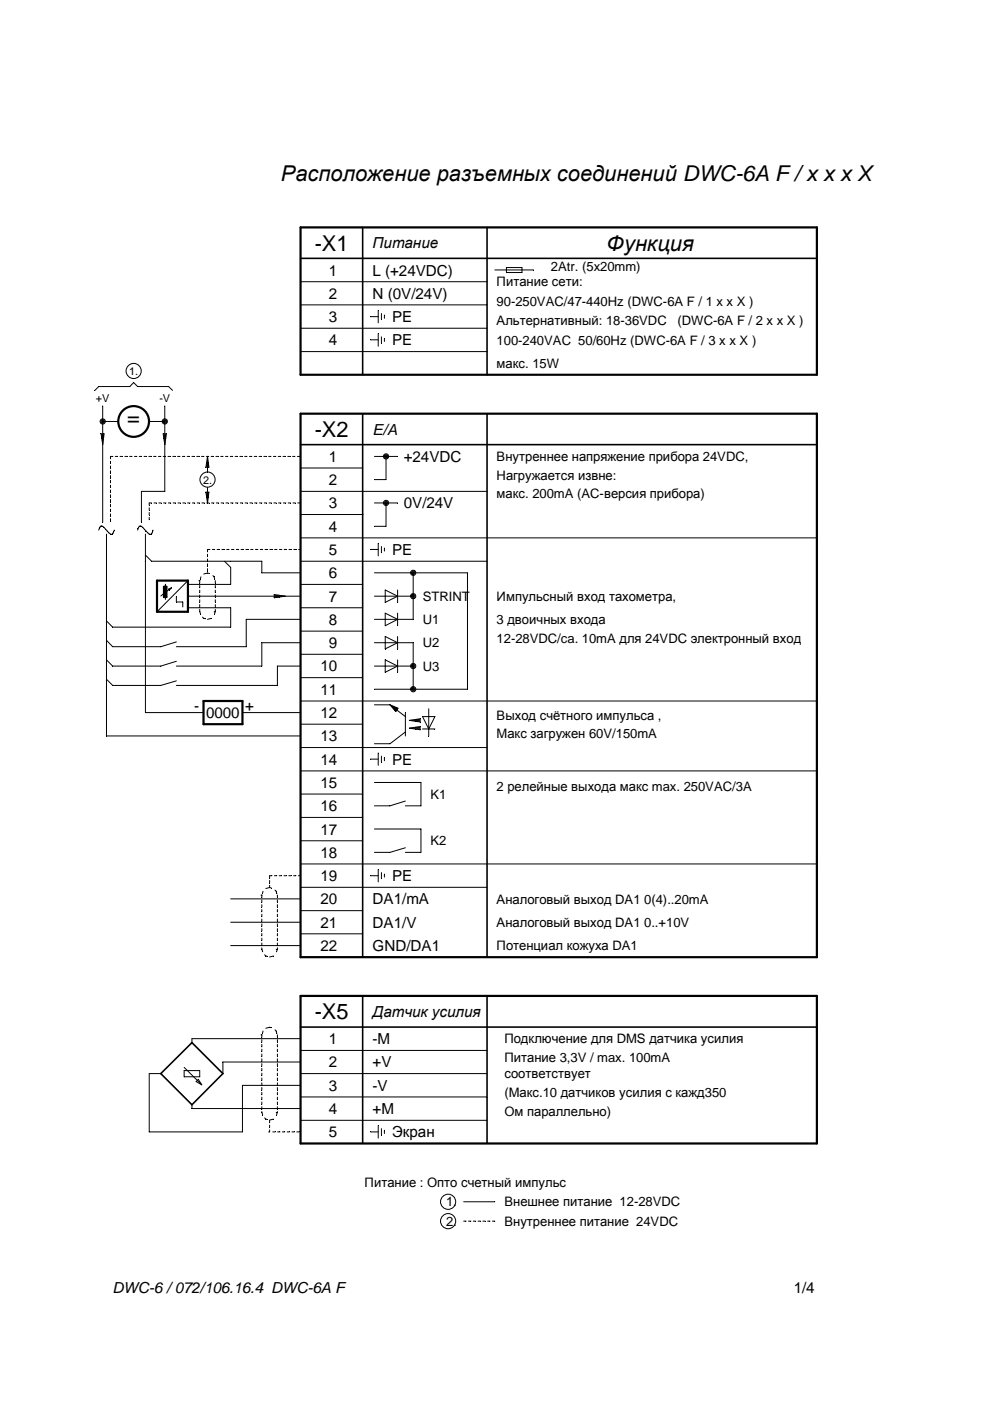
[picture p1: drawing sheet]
<svg xmlns="http://www.w3.org/2000/svg" width="210mm" height="297mm" viewBox="0 0 210 297" stroke-linecap="round" stroke-linejoin="round" font-family="sans-serif">
<g fill="none" stroke="#000" stroke-width=".21">
<path d="M63.7 59.7h39.6M104.9 57.2h8.2M107.4 56.7h3.3v1.1h-3.3zM63.7 64.6h39.6M63.7 74.5h39.6M63.7 69.6h39.6M78.5 67.1h1.7M78.5 72h1.7M80.2 65.8v2.6M80.2 70.7v2.7M80.9 66.5v1.3M80.9 71.4v1.3"/>
<path d="M81.5 66.8v.7M81.5 71.8v.6M20.1 82.8l.8-.8h6.6l.8-.9 .9 .9h6.5l.9 .8M21.4 92h.7l-.3 2.3zM21.6 92.1v.9M21.6 89.2h.3v.3h-.3zM21.8 86.1v24.6M21.8 89.4h3.2M21.9 92.1v.9M23.4 97.8v.5M23.4 98.8v.5M23.4 99.8v.5"/>
<path d="M23.9 96.8h-.5v.5M24.4 96.8h.5M25.5 96.8h.5M26.5 96.8h.5M27.5 96.8h.5M28.5 96.8h.5M29.5 96.8h.5M30.5 96.8h.5M31.6 96.8h.5M31.6 89.4h3.3M32.6 96.8h.5M33.6 96.8h.5"/>
<path d="M34.6 92h.7l-.4 2.3zM34.6 96.8h.5M34.8 92.1v.9M34.8 89.2h.3v.3h-.3zM34.9 86.1v18.1h-4.9v6.5M35.1 92.1v.9M35.6 96.8h.5M36.6 96.8h.5M37.6 96.8h.6M38.7 96.8h.5M39.7 96.8h.5M40.7 96.8h.5"/>
<path d="M41.7 96.8h.5M42.7 96.8h.5M43.7 96.8h.6M43.8 98v.9M44 96.8l.3 2.3h-.6zM44 96.8v3.3M44.2 98v.9M44.8 96.8h.5M45.8 96.8h.5M46.8 96.8h.5M47.8 96.8h.5M48.8 96.8h.5"/>
<path d="M49.8 96.8h.5M50.9 96.8h.5M51.9 96.8h.5M52.9 96.8h.5M53.9 96.8h.5M54.9 96.8h.5M55.9 96.8h.5M57 96.8h.5M58 96.8h.5M59 96.8h.5M60 96.8h.5M61 96.8h.5"/>
<path d="M62 96.8h.5M63 96.8h.6M63.7 99.2h13.2M79.4 96.8h4.9M81.7 96.6h.3v.3h-.3zM81.8 96.8v4.9h-2.4M20.9 112.4l.4-.8h.5a4.9 4.9 0 0 0 1.8 1.7l.2-.1 .4-.8M22.6 113.2v42.8h41.1M23.4 100.8v.5M23.4 101.9v.5M23.4 102.9v.5M23.4 103.9v.5"/>
<path d="M23.4 104.9v.5M23.4 105.9v.5M23.4 106.9v.5M23.4 107.9v.6M23.4 109v.5M23.4 110v.5M29.2 112.4l.4-.8h.4l1.8 1.7a1 1 0 0 0 .6-.9M30.8 117.7l1.3 1.3h23.4v2.5h8.2M30.8 113.2v37.9h12.4M31.6 107.7v.5M31.6 108.7v.5M31.6 109.7v.5"/>
<path d="M32.1 106.6h-.5v.5M32.7 106.6h.5M33.7 106.6h.5M34.7 106.6h.5M35.7 106.6h.5M36.7 106.6h.5M37.7 106.6h.5M38.7 106.6h.6M39.8 106.6h.5M40.8 106.6h.5M41.8 106.6h.5M42.8 106.6h.5"/>
<path d="M43.7 104.3h.6l-.3 2.3zM43.8 104.4v1M43.8 106.6h.5M44 103.3v3.3M44 117.5v.5M44 118.5v.5M44 119.5v.6M44.2 104.4v1M44.5 116.5h-.5v.5M44.8 106.6h.6M45 116.5h.5M45.9 106.6h.5"/>
<path d="M46 116.5h.5M46.9 106.6h.5M47 116.5h.6M47.6 119l1.3 1.3v3.6h-9.1M47.9 106.6h.5M48.1 116.5h.5M48.9 106.6h.5M49.1 116.5h.5M49.9 106.6h.5M50.1 116.5h.5M50.9 106.6h.5M51.1 116.5h.5"/>
<path d="M52 106.6h.5M52.1 116.5h.5M53 106.6h.5M53.1 116.5h.6M54 106.6h.5M54.2 116.5h.5M55 106.6h.5M55.2 116.5h.5M56 106.6h.5M56.2 116.5h.5M57 106.6h.5M57.2 116.5h.5"/>
<path d="M58.1 106.6h.5M58.2 116.5h.5M59.1 106.6h.5M59.2 116.5h.5M60.1 106.6h.5M60.3 116.5h.5M61.1 106.6h.5M61.3 116.5h.5M62.1 106.6h.5M62.3 116.5h.5M63.1 106.6h.6M63.3 116.5h.4"/>
<path d="M63.7 119h39.6M63.7 114h109.5M63.7 109.1h13.2M63.7 104.2h39.6M78.5 116.5h1.7M79.4 106.6h4.9M80.2 115.2v2.7M80.9 115.9v1.3M81.5 116.2v.6M81.7 106.5h.3v.3h-.3zM81.8 106.6v5h-2.4M22.6 135.8l1.3 1.3h10.2l3.3-1"/>
<path d="M22.6 139.9l1.3 1.3h10.2l3.3-1M35.1 123.9v3.2M35.8 124.9l.6-.3-.5 .5zM36.4 124.6l-2.3 1.8M37.4 126.5v1.1h1.3v1.1M39.8 126.4h23.9M39.8 128.9h9.1v4.1h-25l-1.3-1.3M39.8 123.1l-6.5 6.6M42.3 123.1v.5M42.3 124.1v.5M42.3 125.1v.5M42.3 126.1v.6"/>
<path d="M42.3 127.2v.5M42.3 128.2v.5M42.3 129.2v.5M42.4 123.1h.1M42.4 129.7l.1 .5M42.6 122.3l-.1 .5M42.9 130.8l.6 .4M44 120.6v.5M44.3 121.6l-.3-.1-.8 .2M44.8 131.1l-.8 .2M45.1 122l.3 .3 .1 .5M45.6 129.7h.1"/>
<path d="M45.6 129.7l-.1 .5M45.6 123.1v.5M45.6 124.1v.5M45.6 125.1v.5M45.6 126.1v.6M45.6 127.2v.5M45.6 128.2v.5M45.6 129.2v.5M58.1 126.1l2.4 .3-2.4 .3zM58.3 126.6h.9M58.3 126.2h.9M63.7 131.3h-11.5v5.8h-14.8"/>
<path d="M63.7 136.3h-8.2v4.9h-18.1M63.7 123.9h13.2M63.7 133.8h13.2M63.7 128.9h13.2M63.7 138.7h13.2M79.4 126.4h8.2M79.4 136.3h8.2v9.8M79.4 121.5h19.7v24.6h-19.7M81.7 125.1l2.6 1.3-2.6 1.3zM81.7 130l2.6 1.3-2.6 1.4zM81.7 135l2.6 1.3-2.6 1.3zM81.7 139.9l2.6 1.3-2.6 1.3z"/>
<path d="M84.3 125.1v2.6M84.3 130v2.7M84.3 135v2.6M84.3 139.9v2.6M87.5 126.3h.3v.2h-.3zM87.5 121.3h.3v.3h-.3zM87.6 121.5v9.8h-8.2M22.6 144l1.3 1.3h10.2l3.3-.9M51.4 151.1h12.3M63.7 141.2h-4.9v4.1h-21.4M63.7 158.5h39.6M63.7 143.7h13.2"/>
<path d="M63.7 148.6h109.5M63.7 153.5h13.2M79.4 141.2h8.2M79.4 149.4h3.3M80.2 159.6v2.7M82.7 149.4l3.3 2.5M82.7 149.4l1.7 .8-.5 .7zM83 149.7h.1M83.1 149.7v.1M83.1 149.7v.2M83.2 149.8v.1M83.3 149.8v.2"/>
<path d="M83.3 149.8v.3M83.4 149.9v.2M83.4 149.9l.1 .3M83.5 149.9v.3M83.5 149.9v.4M83.6 149.9v.5M83.6 149.9l.1 .5M83.7 150v.5M83.8 150v.6M83.8 150l.1 .7M83.9 150.1v.6M84 150.1v.6"/>
<path d="M84.1 150.2l-.1 .4M84.1 150.2v.2M84.2 150.2v.2M84.2 150.2v.1M84.3 150.2v.1M86 155.2l-3.3 2.5h-3.3M86 151.1v4.9M86.8 152.7l2.3-.3v.7zM86.8 154.4l2.3-.4v.7zM86.9 152.7h2.1M86.9 154.4h2.1M87.5 141.1h.3v.3h-.3z"/>
<path d="M87.5 146h.3v.3h-.3zM88.1 154.6h.9M88.1 152.6h.9M88.1 152.9h.9M88.1 154.2h.9M89.6 151.9h2.6l-1.3 2.7zM89.6 154.6h2.6M90.9 150.3v5.7M63.7 178.3h13.2M63.7 173.3h13.2M63.7 168.4h13.2M63.7 163.4h109.5"/>
<path d="M78.5 160.9h1.7M79.4 165.9h9.9v5h-3.3M79.4 175.8h9.9v4.9h-3.3M80.9 160.3v1.3M81.5 160.7v.6M86 169.8l-3.3 1.1h-3.3M86 179.7l-3.3 1h-3.3M48.9 195.5h14.8M48.9 190.6h14.8M55.5 189.8v.5M55.5 190.8v.5M55.5 191.8v.5"/>
<path d="M55.5 192.8v.5M55.5 193.8v.5M55.5 194.9v.5M55.5 195.9v.5M55.5 196.9v.5M55.5 197.9v.5M55.5 198.9v.5M55.5 199.9v.5M55.6 189.8h.1M55.8 189l-.2 .5M57.2 186.7v.5M57.2 187.7v.4"/>
<path d="M57.5 188.3l-.3-.1-.8 .2M57.7 185.7h-.5v.5M58.2 185.7h.5M58.3 188.7l.3 .3 .1 .5M58.8 189.8v.5M58.8 190.8v.5M58.8 191.8v.5M58.8 192.8v.5M58.8 193.8v.5M58.8 194.9v.5M58.8 195.9v.5M58.8 196.9v.5"/>
<path d="M58.8 197.9v.5M58.8 198.9v.5M58.8 199.9v.5M59.2 185.7h.5M60.2 185.7h.5M61.2 185.7h.5M62.2 185.7h.6M63.3 185.7h.4M63.7 183.2h109.5M63.7 198h13.2M63.7 193.1h13.2M63.7 188.1h39.6"/>
<path d="M78.5 185.7h1.7M80.2 184.4v2.6M80.9 185v1.3M81.5 185.3v.7M48.9 200.5h14.8M55.5 201v.3M55.5 219.4v.5M55.6 219.4h.1M55.6 201.3l.1 .5M55.8 218.6l-.2 .5M56.1 202.4l.6 .4M57.5 217.9l-.3-.1-.8 .2"/>
<path d="M58 202.7l-.8 .2M58.3 218.4l.3 .2 .1 .5M58.8 201.3h.1M58.8 201.3l-.2 .5M58.8 201v.3M58.8 219.4v.5M34.1 227.6h-2.5v12.4h19.8v-9.9h12.3M39 227h3.3v1.3h-3.3zM39 226.3l3.8 3.7M40.7 234.2v.8h23M41.6 229.3l.5-.4 .7 1.1zM55.5 220.4v.5"/>
<path d="M55.5 221.4v.6M55.5 222.5v.5M55.5 223.5v.5M55.5 224.5v.5M55.5 225.5v.5M55.5 226.5v.5M55.5 227.5v.5M55.5 228.6v.5M55.5 229.6v.5M55.5 230.6v.5M55.5 231.6v.5M55.5 232.6v.5"/>
<path d="M55.5 233.6v.5M55.5 234.7v.5M55.5 235.7v.2M55.6 235.9l.1 .5M56.1 237l.6 .4M57.2 240h.1M57.2 237.5v.5M57.2 238.5v.6M57.2 239.6v.4M57.8 240h.5M58 237.3l-.8 .2M58.8 235.9h.1"/>
<path d="M58.8 235.9l-.2 .5M58.8 220.4v.5M58.8 221.4v.6M58.8 222.5v.5M58.8 223.5v.5M58.8 224.5v.5M58.8 225.5v.5M58.8 226.5v.5M58.8 227.5v.5M58.8 228.6v.5M58.8 229.6v.5M58.8 230.6v.5"/>
<path d="M58.8 231.6v.5M58.8 232.6v.5M58.8 233.6v.5M58.8 234.7v.5M58.8 235.7v.2M58.9 240h.5M59.9 240h.5M60.9 240h.5M61.9 240h.5M62.9 240h.5M63.7 227.6h39.6M63.7 222.7h39.6"/>
<path d="M63.7 232.6h39.6M63.7 237.5h39.6M63.7 220.2h-23v.9M63.7 225.2h-16.4v2.4M78.5 240h1.7M80.2 238.7v2.6M80.9 239.3v1.4M81.5 239.6v.7M98.3 254.8h6.6M98.3 258.9h.5M99.3 258.9h.5M100.3 258.9h.6"/>
<path d="M101.4 258.9h.5M102.4 258.9h.5M103.4 258.9h.5M104.4 258.9h.5"/>
<circle cx="28.3" cy="78.7" r="1.61"/>
<circle cx="21.8" cy="89.4" r=".38"/>
<circle cx="21.8" cy="89.4" r=".56"/>
<circle cx="34.9" cy="89.4" r=".56"/>
<circle cx="34.9" cy="89.4" r=".38"/>
<circle cx="81.8" cy="96.8" r=".56"/>
<circle cx="81.8" cy="96.8" r=".38"/>
<circle cx="44" cy="101.7" r="1.61"/>
<circle cx="81.8" cy="106.6" r=".56"/>
<circle cx="81.8" cy="106.6" r=".38"/>
<circle cx="87.6" cy="126.4" r=".38"/>
<circle cx="87.6" cy="126.4" r=".56"/>
<circle cx="87.6" cy="121.4" r=".56"/>
<circle cx="87.6" cy="121.5" r=".38"/>
<circle cx="87.6" cy="146.1" r=".38"/>
<circle cx="87.6" cy="141.2" r=".38"/>
<circle cx="87.6" cy="146.1" r=".56"/>
<circle cx="87.6" cy="141.2" r=".56"/>
<circle cx="95" cy="258.9" r="1.61"/>
<circle cx="95" cy="254.8" r="1.61"/>
</g>
<path d="M63.7 54.8h109.5M76.9 48.2v31.3M103.3 48.2v31.3M63.7 94.3h109.5M76.9 87.7v115.2M103.3 87.7v115.2h-39.6M63.7 217.8h109.5M76.9 211.2v31.2M103.3 211.2v31.2M34.1 227.6l6.6-6.5 6.6 6.5-6.6 6.6z" fill="none" stroke="#000" stroke-width=".34"/>
<g fill="none" stroke="#000" stroke-width=".47">
<path d="M63.7 48.2h109.5v31.3h-109.5zM63.7 87.7h109.5v115.2h-109.5zM33.3 123.1h6.5v6.6h-6.5zM34.8 124.4h.5v2.2h-.5zM34.9 124.4v2.2M35.1 124.4v2.2M43.2 148.6h8.2v4.9h-8.2zM63.7 211.2h109.5v31.2h-109.5z"/>
<circle cx="28.3" cy="89.4" r="3.3"/>
</g>
<g font-size="4.6">
<text x="59.5" y="38.3">Расположение разъемных соединений DWC-6A F / x x x X</text>
<text x="66.7" y="53.1">-X1</text>
<text x="128.6" y="53.1">Функция</text>
<text x="27" y="90.2">=</text>
<text x="66.7" y="92.7">-X2</text>
<text x="66.7" y="216.1">-X5</text>
</g>
<g font-size="3.2">
<text x="79" y="52.7">Питание</text>
<text x="69.7" y="58.4">1</text>
<text x="79" y="58.4">L (+24VDC)</text>
<text x="69.7" y="63.3">2</text>
<text x="79" y="63.3">N (0V/24V)</text>
<text x="69.7" y="68.3">3</text>
<text x="83.1" y="68.3">PE</text>
<text x="69.7" y="73.2">4</text>
<text x="83.1" y="73.2">PE</text>
<text x="79" y="92.2">E/A</text>
<text x="69.7" y="97.9">1</text>
<text x="85.6" y="97.9">+24VDC</text>
<text x="69.7" y="102.9">2</text>
<text x="69.7" y="107.8">3</text>
<text x="85.6" y="107.8">0V/24V</text>
<text x="69.7" y="112.7">4</text>
<text x="69.7" y="117.7">5</text>
<text x="83.1" y="117.7">PE</text>
<text x="69.7" y="122.6">6</text>
<text x="69.7" y="127.5">7</text>
<text x="69.7" y="132.5">8</text>
<text x="69.7" y="137.4">9</text>
<text x="68" y="142.4">10</text>
<text x="68" y="147.3">11</text>
<text x="41.2" y="150.7">-</text>
<text x="43.7" y="152.2">0000</text>
<text x="52" y="150.7">+</text>
<text x="68" y="152.2">12</text>
<text x="68" y="157.2">13</text>
<text x="68" y="162.1">14</text>
<text x="68" y="167">15</text>
<text x="83.1" y="162.1">PE</text>
<text x="68" y="172">16</text>
<text x="68" y="177">17</text>
<text x="68" y="181.9">18</text>
<text x="68" y="186.8">19</text>
<text x="68" y="191.8">20</text>
<text x="79" y="191.8">DA1/mA</text>
<text x="83.1" y="186.8">PE</text>
<text x="68" y="196.7">21</text>
<text x="79" y="196.7">DA1/V</text>
<text x="68" y="201.6">22</text>
<text x="79" y="201.6">GND/DA1</text>
<text x="79" y="215.6">Датчик усилия</text>
<text x="69.7" y="221.4">1</text>
<text x="79" y="221.4">-M</text>
<text x="69.7" y="226.3">2</text>
<text x="79" y="226.3">+V</text>
<text x="69.7" y="231.3">3</text>
<text x="79" y="231.3">-V</text>
<text x="69.7" y="236.2">4</text>
<text x="79" y="236.2">+M</text>
<text x="69.7" y="241.1">5</text>
<text x="83.1" y="241.1">Экран</text>
<text x="23.8" y="274.1">DWC-6 / 072/106.16.4 DWC-6A F</text>
<text x="168.3" y="274.1">1/4</text>
</g>
<g font-size="2.8">
<text x="116.8" y="57.4">2Atr. (5x20mm)</text>
<text x="105.3" y="60.7">Питание сети:</text>
<text x="105.3" y="64.8">90-250VAC/47-440Hz (DWC-6A F / 1 x x X )</text>
<text x="105.3" y="69">Альтернативный: 18-36VDC</text>
<text x="143.7" y="69">(DWC-6A F / 2 x x X )</text>
<text x="105.3" y="73.1">100-240VAC 50/60Hz (DWC-6A F / 3 x x X )</text>
<text x="105.3" y="78">макс. 15W</text>
<text x="105.3" y="97.7">Внутреннее напряжение прибора 24VDC,</text>
<text x="105.3" y="101.7">Нагружается извне:</text>
<text x="105.3" y="105.7">макс. 200mA (AC-версия прибора)</text>
<text x="89.6" y="127.4">STRINT</text>
<text x="105.3" y="127.4">Импульсный вход тахометра,</text>
<text x="89.6" y="132.3">U1</text>
<text x="89.6" y="137.2">U2</text>
<text x="105.3" y="136.3">12-28VDC/ca. 10mA для 24VDC электронный вход</text>
<text x="105.3" y="132.3">3 двоичных входа</text>
<text x="89.6" y="142.2">U3</text>
<text x="105.3" y="152.6">Выход счётного импульса ,</text>
<text x="105.3" y="156.5">Макс загружен 60V/150mA</text>
<text x="105.3" y="167.7">2 релейные выхода макс max. 250VAC/3A</text>
<text x="91.3" y="169.4">K1</text>
<text x="91.3" y="179.2">K2</text>
<text x="105.3" y="191.6">Аналоговый выход DA1 0(4)..20mA</text>
<text x="105.3" y="196.5">Аналоговый выход DA1 0..+10V</text>
<text x="105.3" y="201.5">Потенциал кожуха DA1</text>
<text x="106.9" y="221.2">Подключение для DMS датчика усилия</text>
<text x="106.9" y="225.2">Питание 3,3V / max. 100mA</text>
<text x="106.9" y="228.6">соответствует</text>
<text x="106.9" y="232.6">(Макс.10 датчиков усилия с кажд350</text>
<text x="106.9" y="236.5">Ом параллельно)</text>
<text x="77.3" y="251.7">Питание : Опто счетный импульс</text>
<text x="94.6" y="255.8">1.</text>
<text x="106.9" y="255.8">Внешнее питание 12-28VDC</text>
<text x="94.6" y="259.9">2.</text>
<text x="106.9" y="259.9">Внутреннее питание 24VDC</text>
</g>
<g font-size="2.3">
<text x="27.4" y="79.5">1.</text>
<text x="20.3" y="85.3">+V</text>
<text x="33.8" y="85.3">-V</text>
<text x="43.1" y="102.5">2.</text>
</g>
</svg>
